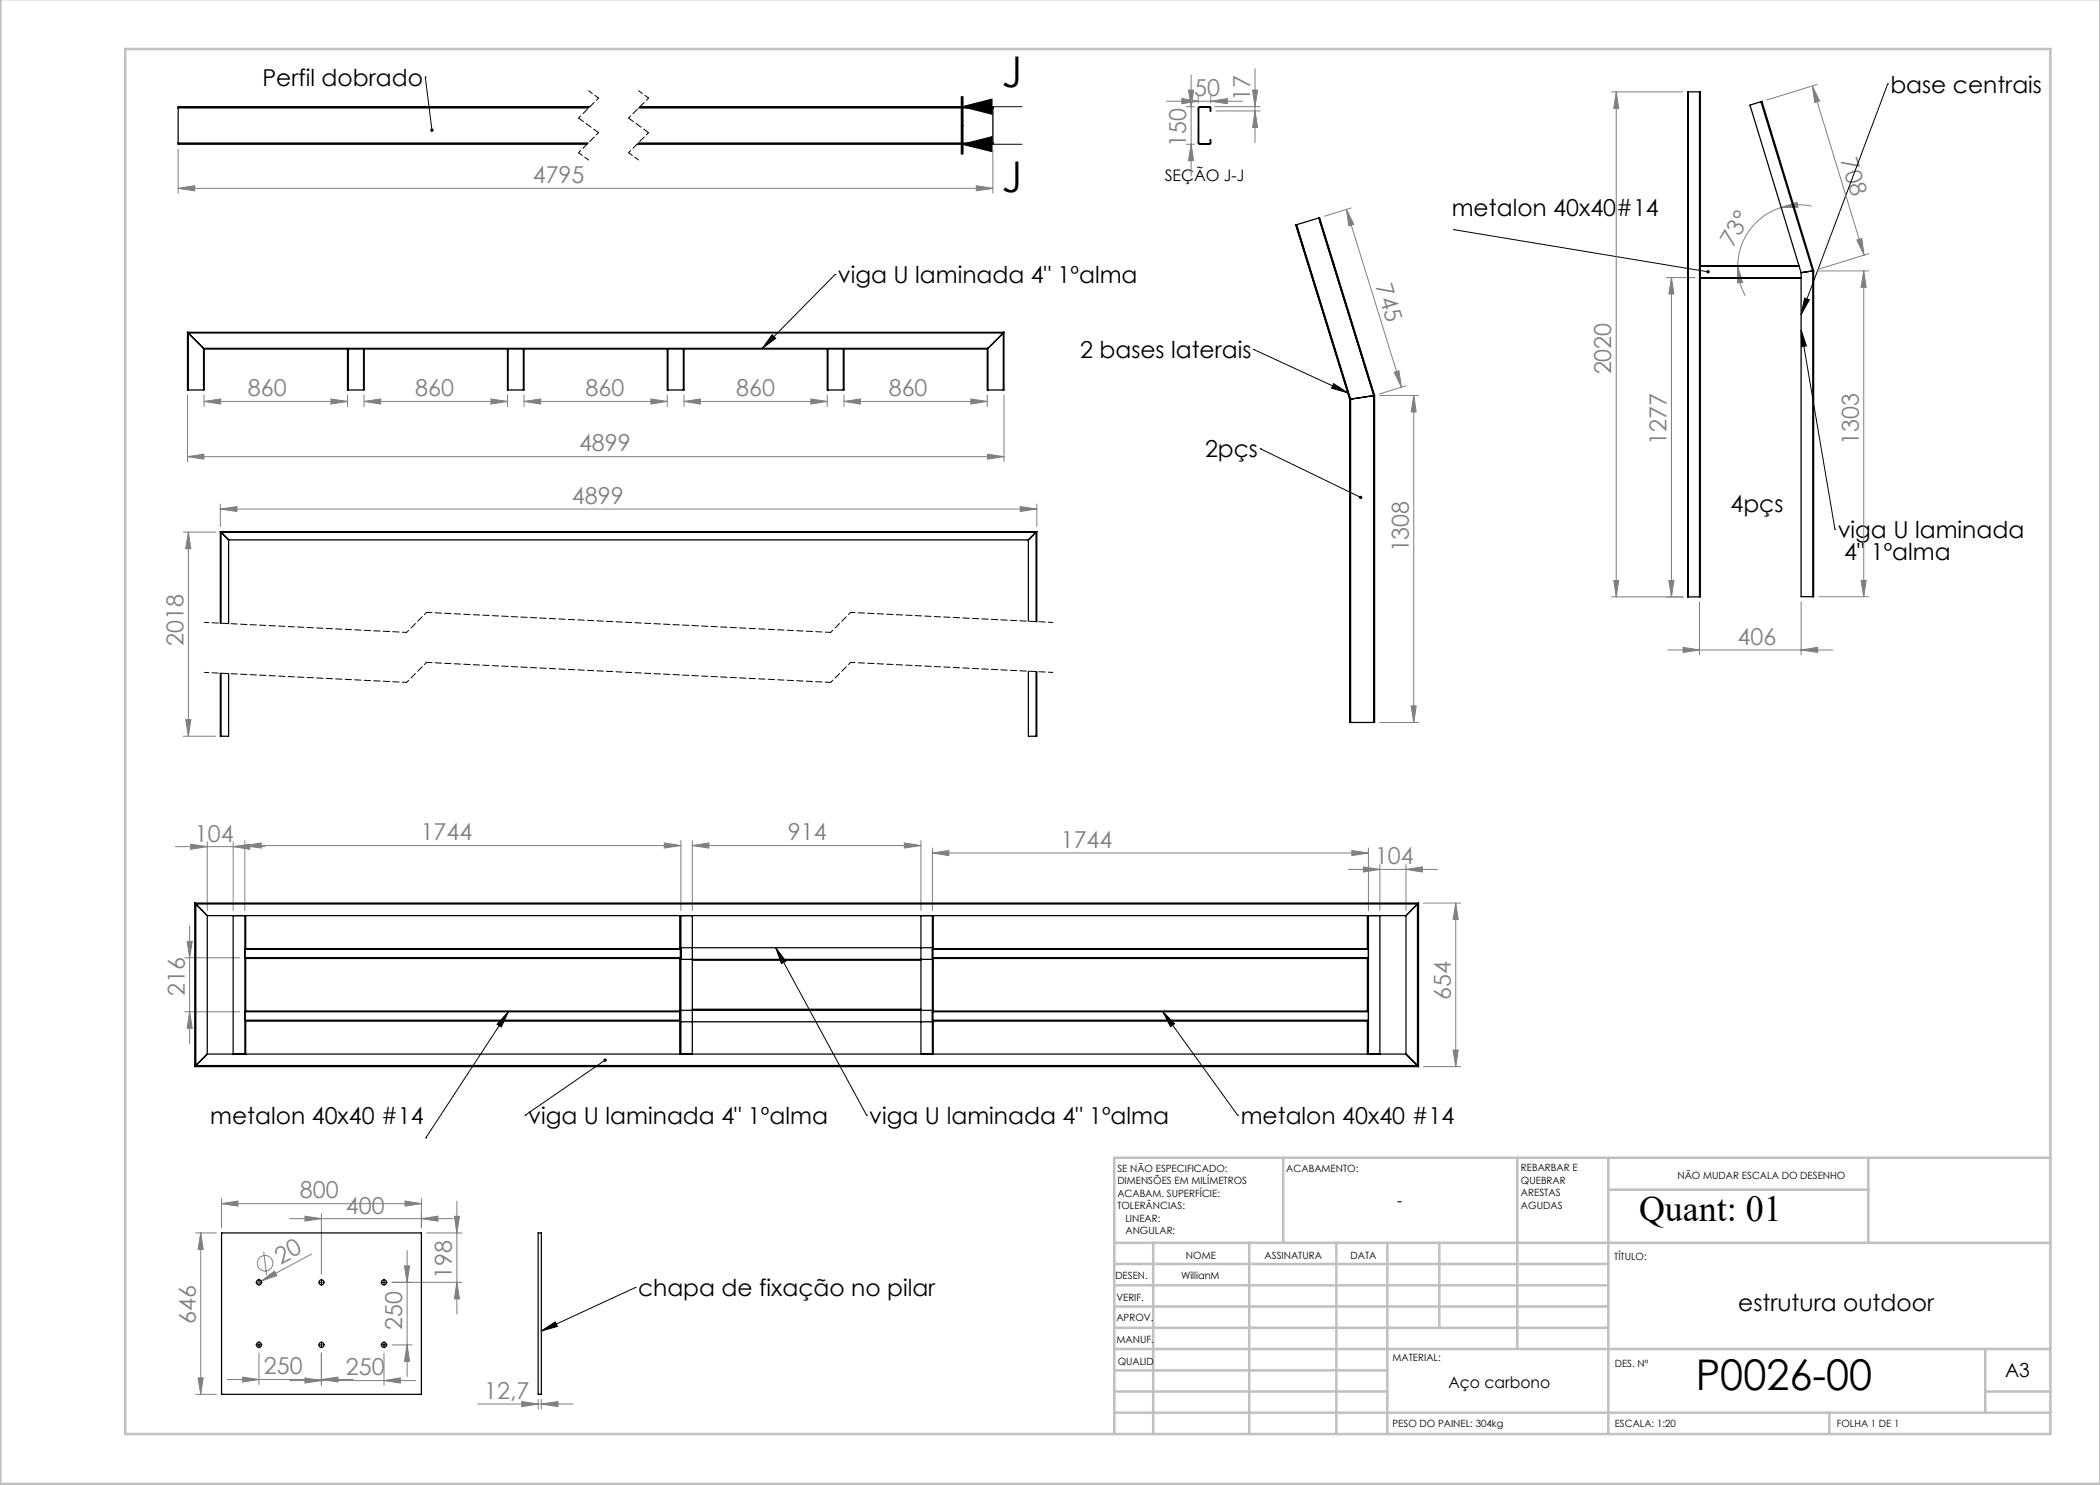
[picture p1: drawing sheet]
<svg xmlns="http://www.w3.org/2000/svg" width="420mm" height="297mm" viewBox="0 0 420 297" stroke-linecap="round" stroke-linejoin="round" font-family="sans-serif">
<g fill="none" stroke="#c0c0c0" stroke-width=".5">
<path d="M.1 -.1v296.9h419.9M25 9.8h385.1v277h-385.1zM256.6 231.6v17M303.5 231.6v38.2M321.7 231.6v55.2M321.7 237.9h52M373.7 231.6v17M410.1 231.6h-187.3v55.2M222.8 248.6h187.3M222.8 257.1h98.9M222.8 252.8h98.9M230.6 248.6v38.2"/>
<path d="M249.8 248.6v38.2M267.3 248.6v38.2M277.5 248.6v38.2M287.9 248.6v17M222.8 265.6h98.9M222.8 261.3h98.9M222.8 278.3h54.7M222.8 274.1h54.7M222.8 269.8h187.3M397.1 278.3h13M397.1 269.8v12.7M222.8 282.5h187.3"/>
<path d="M365.9 282.5v4.3"/>
</g>
<g fill="none" stroke="#808080" stroke-width=".2">
<path d="M236.4 19.7l3.2 .5-3.2 .5zM237.7 18h1l-.5 3.3zM238.2 15v20.2M239.6 19.2v1.4M242.1 19.2v1.4M250.5 18h1l-.5 3.3zM251 13.8v14.7M322.3 18.4h14.2M323.3 18.4l.4 3.3h-.9zM323.3 18.4v101M362.5 17.2l10.3 33.8M362.5 17.2l1.4 3-1 .3z"/>
<path d="M363.4 16.9l-10.1 3.1M35.6 37.7l3.3-.6v1.1zM35.6 29.8v8.9M35.6 37.7h163M195.3 37.1l3.3 .6-3.3 .5zM198.6 29.8v8.9M233.3 20.2h15.2M237.2 21.3h1.7M237.2 28.9h1.7M238.2 28.9l.5 3.2h-1zM242.1 20.2l3.4-.5v1zM242.9 21.3h9.1"/>
<path d="M243.2 22.2h8.8M251 22.2l.5 3.3h-1zM269.3 41.9l1.5 3-1 .3zM269.3 41.9l11 35.5M270.2 41.6l-5.3 1.6M333.3 55.5h5.7M334.3 55.5l.5 3.3h-1zM334.3 55.5v63.9M347.6 53.3l.9 3.2-1 .1zM347.6 53.3a12.3 12.3 0 0 0 1.5 5.9M356.2 41.5l3.2-1 .2 .9zM356.2 41.5a12.3 12.3 0 0 0-8.6 11.8"/>
<path d="M362.3 41.2a12.2 12.2 0 0 0-6.1 .3M363.5 54.2h10.2M371.4 48l1-.3 .4 3.3zM372.7 54.2l.5 3.3h-1zM372.7 54.2v65.1M373.8 50.7l-10.3 3.2M37.5 79v13.3M40.8 79v2.3M66.2 79.8l3.3 .5-3.3 .5zM69.5 79v2.3M72.8 79v2.3M98.2 79.8l3.3 .5-3.3 .5z"/>
<path d="M101.5 79v2.3M104.8 79v2.3M130.2 79.8l3.3 .5-3.3 .5zM133.5 79v2.3M136.8 79v2.3M162.2 79.8l3.3 .5-3.3 .5zM165.5 79v2.3M168.8 79v2.3M194.2 79.8l3.2 .5-3.2 .5zM197.4 79v2.3M200.8 79v13.3M275.9 79.1h7.8"/>
<path d="M278.8 74.4l1-.2 .5 3.2zM281.2 77.1l-5.3 1.7M282.8 79.1l.4 3.3h-1zM282.8 79.1v65.4M37.5 91.3l3.3-.5v1zM37.5 91.3h163.3M40.8 80.3l3.3-.5v1zM40.8 80.3h28.7M72.8 80.3l3.3-.5v1zM72.8 80.3h28.7M104.8 80.3l3.3-.5v1zM104.8 80.3h28.7"/>
<path d="M136.8 80.3l3.3-.5v1zM136.8 80.3h28.7M168.8 80.3l3.3-.5v1zM168.8 80.3h28.6M197.5 90.8l3.3 .5-3.3 .5zM36.7 106.4h6.5M37.7 106.4l.5 3.3h-1.1zM37.7 106.4v40.8M44.1 101.8l3.3-.5v1zM44.1 100.8v4.5M44.1 101.8h163.3M204 101.3l3.4 .5-3.4 .5z"/>
<path d="M207.4 100.8v4.5M322.3 119.4h14.4M322.8 116.1h.9l-.4 3.3zM333.8 116.1h1l-.5 3.3zM363.7 119.3h10M372.2 116.1h1l-.5 3.2zM333.6 130h33M336.6 129.5l3.3 .5-3.3 .5zM339.9 120.4v10.6M360.2 130l3.3-.5v1zM360.2 120.4v10.6M36.7 147.2h6.4"/>
<path d="M37.1 143.9h1.1l-.5 3.3zM275.9 144.5h7.8M282.2 141.2h1l-.4 3.3zM35.1 169.3h17.9M38.1 168.8l3.4 .5-3.4 .6zM41.5 168.3v13.8M46.6 169.3l3.4-.5v1.1zM46.6 168.3v13.8M49 169.1l3.2-.5v1zM49 168.1v14M49 169.1h87.2M132.9 168.6l3.3 .5-3.3 .5z"/>
<path d="M136.2 168.1v14M138.5 169.1l3.3-.5v1zM138.5 169.1h45.7M138.5 168.1v14M180.9 168.6l3.3 .5-3.3 .5zM184.2 168.1v14M186.5 170.6l3.3-.5v1zM186.5 169.6v12.5M186.5 170.6h87.2M269.6 173.9h17.9M270.4 170.1l3.3 .5-3.3 .5zM272.7 173.4l3.3 .5-3.3 .5z"/>
<path d="M273.7 169.6v12.5M276 172.9v9.2M281.2 173.9l3.3-.5v1zM281.2 172.9v9.2M36.9 191.6h11M37.4 188.3h1.1l-.6 3.3zM37.9 185.2v23.5M284.7 180.6h7.4M291.1 180.6l.5 3.3h-1zM291.1 180.6v32.7M36.9 202.3h11M37.9 202.3l.6 3.4h-1.1z"/>
<path d="M284.7 213.3h7.4M290.6 210h1l-.5 3.3zM44.3 239.7v5.9M84.3 239.7v5.9M39.1 246.6h4.2M40.1 246.6l.5 3.3h-1zM40.1 246.6v32.3M44.3 240.7l3.3-.5v1zM44.3 240.7h40M52.2 256.2l2.7-2 .5 .9zM52.2 256.2l-.8 .5M52.7 250.3l.6 4.7"/>
<path d="M57.9 243.7h32.7M61 243.2l3.3 .5-3.3 .5zM62.3 250.8l-10.1 5.4M64.3 242.7v12.1M78.4 256.5h14M80.9 253.2h1l-.5 3.3zM81 240.2l3.3 .5-3.3 .5zM81.4 250.1v25.2M84.3 243.7l3.3-.5v1zM85.3 246.6h7.1M90.9 243.3h1l-.5 3.3zM91.4 256.5l.5 3.3h-1z"/>
<path d="M91.4 240.2v22.6M39.1 278.9h4.2M39.6 275.6h1l-.5 3.3zM45.4 275.9h25.2M48.5 275.4l3.3 .5-3.3 .5zM51.8 270.6v6.3M57.9 276.1h25.2M61 275.6l3.3 .5-3.3 .5zM64.3 275.9l3.3-.5v1zM64.3 270.6v6.5M76.8 276.1l3.3-.5v1zM76.8 270.6v6.5"/>
<path d="M78.4 269h4M81.4 269l.5 3.3h-1zM107.6 279.9v1.9M108.3 279.9v1.9M95.5 280.8h19.1M104.4 280.3l3.2 .5-3.2 .5zM108.3 280.8l3.3-.5v1z"/>
<circle cx="53" cy="252.7" r="1.57"/>
</g>
<g fill="none" stroke="#000" stroke-width=".2">
<path d="M85.1 15.4h.1M85.1 15.4l1.3 10.6M192.2 19.3v11.5M192.4 19.3v11.5M192.6 19.3v5.8M377.5 16.8h.1M377.5 16.8l-17.3 46.1M192.4 21.3l6-1.5v3.1zM192.4 28.9l6-1.6v3zM192.4 21.3h12M192.4 28.9h12M192.6 25.1v5.7z"/>
<path d="M167 54.9h.1M167 54.9l-14.5 14.8M290.8 45.9h.1M290.8 45.9l50.8 8.5M360.9 59.6l1 .4-1.7 2.9zM154.4 67l.8 .7-2.7 2zM250.7 69.9h.1M250.7 69.9l18.8 8.7M266.7 76.7l2.8 1.9-3.2-1zM360.2 66l1.1 3.2-1 .1zM360.2 66l6.8 39.9M252.1 89.7h.1"/>
<path d="M252.1 89.7l20 9.8M367 105.9h.1M155.2 189.5l2 2.7-.9 .5zM155.2 189.5l18.1 33.6M101.7 202.3l-1.4 3.1-.9-.5zM101.7 202.3l-16.5 25.3M121 212l-16 11.1M232.6 202.3l2.3 2.4-.8 .6zM232.6 202.3l14.9 20.8M85.2 227.6h.1M105 223.1h.1M173.3 223.1h.1"/>
<path d="M247.5 223.1h.1M51.7 256.5h.2M51.8 256.4v.2M64.2 256.5h.2M64.3 256.4v.2M76.7 256.5h.2M76.8 256.4v.2M127 257.5h.1M127 257.5l-18.7 8.7M51.7 269h.2M51.8 268.8v.3M64.2 269h.2"/>
<path d="M64.3 268.8v.3M76.7 269h.2M76.8 268.8v.3M108.3 266.2l2.8-1.8 .4 .9z"/>
</g>
<g fill="none" stroke="#000" stroke-width=".2" stroke-dasharray="15.2 1.3 1.3 1.3">
<path d="M51.6 256.5h-.4M51.8 256.2v-.4M51.8 256.7v.4M52.1 256.5h.3M64.1 256.5h-.4M64.3 256.2v-.4M64.3 256.7v.4M64.6 256.5h.3M76.6 256.5h-.4M76.8 256.2v-.4M76.8 256.7v.4M77.1 256.5h.3"/>
<path d="M51.6 269h-.4M51.8 268.7v-.4M51.8 269.2v.4M52.1 269h.3M64.1 269h-.4M64.3 268.7v-.4M64.3 269.2v.4M64.6 269h.3M76.6 269h-.4M76.8 268.7v-.4M76.8 269.2v.4M77.1 269h.3"/>
</g>
<path d="M192.4 19.3v11.5" fill="none" stroke="#000" stroke-width=".2" stroke-dasharray="6.3 1.3 1.3 1.3" stroke-dashoffset="2.5"/>
<path d="M81.3 136.5l-40.4-2M81.3 126.5l-40.4-2M210.5 134.5l-40.4-2M210.5 124.5l-40.4-2" fill="none" stroke="#000" stroke-width=".2" stroke-dasharray="1.3 .6" stroke-dashoffset=".4"/>
<path d="M119.7 19.6l-4 4M129.7 19.6l-4 4M119.7 26.5l-4 4M129.7 26.5l-4 4M85.3 132.5l-4 4M85.3 122.5l-4 4M170.1 132.5l-4 4M170.1 122.5l-4 4" fill="none" stroke="#000" stroke-width=".2" stroke-dasharray="1.3 .6" stroke-dashoffset=".7"/>
<path d="M166.1 136.5l-80.8-4M166.1 126.5l-80.8-4" fill="none" stroke="#000" stroke-width=".2" stroke-dasharray="1.3 .6" stroke-dashoffset=".2"/>
<path d="M117.7 18.1l2 1.5M127.7 18.1l2 1.5M115.7 30.5l2 1.5M125.7 30.5l2 1.5" fill="none" stroke="#000" stroke-width=".2" stroke-dasharray="1.3 .6" stroke-dashoffset=".3"/>
<path d="M115.7 23.6l4 2.9M125.7 23.6l4 2.9" fill="none" stroke="#000" stroke-width=".2" stroke-dasharray="1.3 .6" stroke-dashoffset=".1"/>
<path d="M360.2 66l1.1 3.2-1 .1zM341.4 54.1a.34 .34 0 0 0 0 .6 .34 .34 0 0 0 .5-.3h-.3h.3a.33 .33 0 0 0-.1-.3 .33 .33 0 0 0-.4 0zM360.9 59.6l1 .4-1.7 2.9zM108.3 266.2l2.8-1.8 .4 .9zM266.7 76.7l2.8 1.9-3.2-1zM271.9 99.2v.1a.35 .35 0 0 0 .1 .5 .35 .35 0 0 0 .5-.1l-.4-.2 .4 .2a.36 .36 0 0 0-.2-.5 .36 .36 0 0 0-.4 0zM192.4 21.3l6-1.5v3.1zM192.4 28.9l6-1.6v3zM86.1 25.8a.35 .35 0 0 0 0 .4 .35 .35 0 0 0 .3 .2v-.4l.1 .3a.34 .34 0 0 0 .2-.5 .34 .34 0 0 0-.6 0zM154.4 67l.8 .7-2.7 2zM155.2 189.5l2 2.7-.9 .5zM101.7 202.3l-1.4 3.1-.9-.5zM232.6 202.3l2.3 2.4-.8 .6zM120.7 211.8a.34 .34 0 0 0 .3 .6 .34 .34 0 0 0 .3-.6l-.3 .2 .2-.2-.3-.1z" fill="#000"/>
<g fill="#808080">
<path d="M52.2 256.2l2.7-2 .5 .9z"/>
<path d="M371.4 48l1-.3 .4 3.3zM362.5 17.2l1.4 3-1 .3z"/>
<path d="M270.4 170.1l3.3 .5-3.3 .5zM186.5 170.6l3.3-.5v1z"/>
<path d="M46.6 169.3l3.4-.5v1.1zM38.1 168.8l3.4 .5-3.4 .6z"/>
<path d="M44.3 240.7l3.3-.5v1zM81 240.2l3.3 .5-3.3 .5zM48.5 275.4l3.3 .5-3.3 .5zM64.3 275.9l3.3-.5v1zM61 275.6l3.3 .5-3.3 .5zM76.8 276.1l3.3-.5v1zM61 243.2l3.3 .5-3.3 .5zM84.3 243.7l3.3-.5v1zM35.6 37.7l3.3-.6v1.1zM195.3 37.1l3.3 .6-3.3 .5zM40.8 80.3l3.3-.5v1zM66.2 79.8l3.3 .5-3.3 .5zM136.8 80.3l3.3-.5v1zM162.2 79.8l3.3 .5-3.3 .5zM272.7 173.4l3.3 .5-3.3 .5zM281.2 173.9l3.3-.5v1z"/>
<path d="M336.6 129.5l3.3 .5-3.3 .5zM360.2 130l3.3-.5v1z"/>
<path d="M44.1 101.8l3.3-.5v1zM204 101.3l3.4 .5-3.4 .5z"/>
<path d="M104.8 80.3l3.3-.5v1zM130.2 79.8l3.3 .5-3.3 .5z"/>
<path d="M72.8 80.3l3.3-.5v1zM98.2 79.8l3.3 .5-3.3 .5z"/>
<path d="M236.4 19.7l3.2 .5-3.2 .5zM242.1 20.2l3.4-.5v1z"/>
<path d="M132.9 168.6l3.3 .5-3.3 .5zM49 169.1l3.2-.5v1z"/>
<path d="M356.2 41.5l3.2-1 .2 .9zM347.6 53.3l.9 3.2-1 .1z"/>
<path d="M322.8 116.1h.9l-.4 3.3zM323.3 18.4l.4 3.3h-.9zM39.6 275.6h1l-.5 3.3zM40.1 246.6l.5 3.3h-1zM81.4 269l.5 3.3h-1zM80.9 253.2h1l-.5 3.3zM91.4 256.5l.5 3.3h-1zM90.9 243.3h1l-.5 3.3zM37.1 143.9h1.1l-.5 3.3zM37.7 106.4l.5 3.3h-1.1z"/>
<path d="M372.2 116.1h1l-.5 3.2zM372.7 54.2l.5 3.3h-1z"/>
<path d="M251 22.2l.5 3.3h-1zM250.5 18h1l-.5 3.3z"/>
<path d="M334.3 55.5l.5 3.3h-1zM333.8 116.1h1l-.5 3.3zM282.8 79.1l.4 3.3h-1zM282.2 141.2h1l-.4 3.3zM37.4 188.3h1.1l-.6 3.3zM37.9 202.3l.6 3.4h-1.1zM291.1 180.6l.5 3.3h-1zM290.6 210h1l-.5 3.3z"/>
<path d="M237.7 18h1l-.5 3.3zM238.2 28.9l.5 3.2h-1z"/>
<path d="M269.3 41.9l1.5 3-1 .3zM278.8 74.4l1-.2 .5 3.2z"/>
<path d="M104.4 280.3l3.2 .5-3.2 .5zM108.3 280.8l3.3-.5v1z"/>
<path d="M138.5 169.1l3.3-.5v1zM180.9 168.6l3.3 .5-3.3 .5z"/>
<path d="M168.8 80.3l3.3-.5v1zM194.2 79.8l3.2 .5-3.2 .5z"/>
<path d="M37.5 91.3l3.3-.5v1zM197.5 90.8l3.3 .5-3.3 .5z"/>
</g>
<g fill="none" stroke="#000" stroke-width=".25">
<path d="M337.6 18.4h-.1v101h.1M337.6 18.4v101M337.6 18.4h2.3M339.9 18.4h.1v34.7M339.9 18.4v101M35.6 28.6v.3h81.8M35.6 21.6h82.1M35.6 28.6h82.1M35.6 21.6v7M118 21.3h-82.4v.3M127.7 28.6h70.9M127.7 21.6h70.9"/>
<path d="M128 21.3h70.6v.3M198.6 28.6v.3h-71.2M198.6 21.6v7M239.7 21.5l.2-.2h2.1l.1 .2v.7h-.1v-.8h-2.1l-.2 .2v7l.2 .1h2l.1-.7h.1v.7l-.2 .2h-2l-.3-.3zM352.2 20.4l.2-.1 10.3 33.8M352.2 20.4l10.3 33.8M352.2 20.4l-2.2 .6 10.2 33.5M259.2 45l10.7 34.9M259.2 45l10.8 34.8M259.3 44.9l-.1 .1M259.3 44.9l10.8 34.9M263.7 43.6l11 35.5"/>
<path d="M263.7 43.6l-4.4 1.3M263.8 43.6h-.1M263.8 43.6l.1-.1 11 35.6M263.8 43.6l11 35.5M340 55.6v63.8h-.1M340 53.1v.2M340 55.5v.1M340 53.3v2.2M340 53.1h19.8M340 55.6h20.2M340 53.3h19.8M340 55.5h20.2"/>
<path d="M360.2 54.5v64.8h2.3M362.5 54.2v65.1M362.5 54.2l-2.3 .3M362.7 54.1v65.2h-.2M362.7 54.1l-.2 .1M37.5 66.5l.1 .1M37.5 66.5v11.5h.1M37.5 66.5h163.3M37.6 78h3.1M37.6 66.6h163.1M37.6 66.6l3.1 3.1M37.6 66.6v11.4"/>
<path d="M40.7 69.7l.1 .1M40.7 69.7h156.9M40.7 69.7v8.3M40.8 69.8v8.2h-.1M40.8 69.8h28.7M69.5 69.8v8.2h.1M69.5 69.8h.1M69.6 78h3.1M69.6 69.8v8.2M69.6 69.8h3.1M72.7 69.8h.1M72.7 69.8v8.2"/>
<path d="M72.8 69.8v8.2h-.1M72.8 69.8h28.7M101.5 69.8v8.2h.1M101.5 69.8h.1M101.6 78h3.1M101.6 69.8h3.1M101.6 69.8v8.2M104.7 69.8h.1M104.7 69.8v8.2M104.8 69.8v8.2h-.1M104.8 69.8h28.7M133.5 69.8v8.2h.1"/>
<path d="M133.5 69.8h.1M133.6 78h3.1M133.6 69.8h3.1M133.6 69.8v8.2M136.7 69.8h.1M136.7 69.8v8.2M136.8 69.8v8.2h-.1M136.8 69.8h28.7M165.5 69.8v8.2h.1M165.5 69.8h.1M165.6 78h3.1M165.6 69.8h3.1"/>
<path d="M165.6 69.8v8.2M168.7 69.8h.1M168.7 69.8v8.2M168.8 69.8v8.2h-.1M168.8 69.8h28.6M197.4 69.8v8.2h.2M197.6 69.7l-.2 .1M197.6 78h3.1M197.6 69.7v8.3M200.7 66.6v11.4M200.7 66.6l-3.1 3.1M200.8 66.5v11.5h-.1"/>
<path d="M200.8 66.5l-.1 .1M269.9 79.9l.1 64.6M270 79.8h.1M270 79.8l-.1 .1M270 79.8v64.7M270.1 79.8v64.7M274.7 79.1h.1M274.7 79.1l-4.6 .7M274.7 79.1v65.4M274.8 79.1v65.4M274.9 79.1h-.1M274.9 79.1v65.4h-.1"/>
<path d="M44.1 106.3l.1 .1M44.1 106.3v18.4M44.1 106.3h163.3M44.2 106.4v18.3M44.2 106.4l1.5 1.6M44.2 106.4h163M45.7 108v16.7M45.7 108h160M205.7 108v16.2M207.2 106.4l-1.5 1.6M207.2 106.4v18M207.4 106.3l-.2 .1"/>
<path d="M207.4 106.3v18.1M337.6 119.4h2.3M44.1 134.7v12.5h.1M44.2 134.7v12.5M45.7 134.7v12.5h-1.5M205.7 134.3v12.9h1.5M207.2 134.3v12.9M207.4 134.3v12.9h-.2M270 144.5h.1M270.1 144.5h4.6M274.7 144.5h.1M38.9 180.6l.3 .2"/>
<path d="M38.9 180.6v32.7M38.9 180.6h244.8M39.2 180.8v32.3M39.2 180.8l2.3 2.3M39.2 180.8h244.3M41.5 183.1h239.7M41.5 183.1v27.7M46.6 183.1v27.7M49 191.6h87.2M49 183.1v27.7M49 189.9h87.2M49.1 191.7h86.9v10.5h-86.9z"/>
<path d="M49.1 183.1v6.6h86.9v-6.6M136.1 191.9v.1M136.1 191.9h50.5M136.1 191.9v-2.4h50.5v2.4M136.2 183.1v27.7M138.5 192h45.7M138.5 183.1v27.7M184.2 183.1v27.7M186.5 191.6h87.2M186.5 189.9h87.2M186.5 183.1v27.7M186.6 191.9v.1"/>
<path d="M186.7 183.1v6.6h86.8M273.5 183.1v6.6M273.5 191.7v10.5M273.5 191.7h-86.8v10.5h86.8M273.7 183.1v27.7M276 183.1v27.7M281.2 183.1v27.7M283.5 180.8v32.3M283.5 180.8l-2.3 2.3M283.7 180.6l-.2 .2M283.7 180.6v32.7M38.9 213.3h244.8"/>
<path d="M39.2 213.1l-.3 .2M39.2 213.1h244.3M41.5 210.8h239.7M41.5 210.8l-2.3 2.3M49 204h87M49 202.3h87M136 204v.2M136 202.2v.1M136 204.2h-86.9v6.6M136 202.3v1.7M136 204.2v6.6M136.1 202v.1"/>
<path d="M136.1 202.1v2.3h50.5v-2.3M136.1 202.1h50.5M138.5 201.9h45.7M186.5 204h87.2M186.5 202.3h87.2M186.6 202v.1M273.5 204.2v6.6M273.5 204.2h-86.8v6.6M281.2 210.8l2.3 2.3M283.5 213.1l.2 .2M44.3 246.6h40v32.3h-40zM107.6 246.6h.7v32.3h-.7z"/>
<circle cx="51.8" cy="256.5" r=".49"/>
<circle cx="64.3" cy="256.5" r=".5"/>
<circle cx="76.8" cy="256.5" r=".49"/>
<circle cx="51.8" cy="269" r=".5"/>
<circle cx="64.3" cy="269" r=".51"/>
<circle cx="76.8" cy="269" r=".5"/>
</g>
<path d="M239.7 21.9l-.1 .1M239.7 26.4l-.1 .1M240.3 21.3l-.1 .1M241.9 28.7l-.1 .2M242.1 28.5l-.1 .1" fill="none" stroke="#000" stroke-width=".2"/>
<g font-size="8.5">
<text x="200.3" y="17.5">J</text>
<text x="200.3" y="38.4">J</text>
<text x="339.1" y="278">P0026-00</text>
</g>
<text font-size="7.3" x="327.8" y="244.2">Quant: 01</text>
<g font-size="4.7">
<text x="52.5" y="17.1">Perfil dobrado</text>
<text x="378.1" y="18.5">base centrais</text>
<text x="290.4" y="43.1">metalon 40x40#14</text>
<text x="167.5" y="56.6">viga U laminada 4&quot; 1ºalma</text>
<text x="216" y="71.5">2 bases laterais</text>
<text x="241" y="91.5">2pçs</text>
<text x="346.1" y="102.5">4pçs</text>
<text x="367.5" y="107.5">viga U laminada</text>
<text x="368.8" y="112">4&quot; 1ºalma</text>
<text x="42" y="224.7">metalon 40x40 #14</text>
<text x="105.6" y="224.7">viga U laminada 4&quot; 1ºalma</text>
<text x="173.9" y="224.7">viga U laminada 4&quot; 1ºalma</text>
<text x="248.2" y="224.7">metalon 40x40 #14</text>
<text x="127.6" y="259.3">chapa de fixação no pilar</text>
<text x="347.7" y="262.1">estrutura outdoor</text>
</g>
<g font-size="4.7" fill="#808080">
<text x="238.8" y="19.2">50</text>
<text x="250" y="20.2" transform="rotate(-90 250 20.2)">17</text>
<text x="237.2" y="29.4" transform="rotate(-90 237.2 29.4)">150</text>
<text x="368.1" y="32.1" transform="rotate(73 368.1 32.1)">708</text>
<text x="106.6" y="36.6">4795</text>
<text x="346.6" y="49.5" transform="rotate(-60 346.6 49.5)">73°</text>
<text x="275.1" y="57.3" transform="rotate(73 275.1 57.3)">745</text>
<text x="322.3" y="74.9" transform="rotate(-90 322.3 74.9)">2020</text>
<text x="49.6" y="79.3">860</text>
<text x="83" y="79.3">860</text>
<text x="117.1" y="79.3">860</text>
<text x="147.3" y="79.3">860</text>
<text x="177.8" y="79.3">860</text>
<text x="333.3" y="89" transform="rotate(-90 333.3 89)">1277</text>
<text x="371.7" y="89" transform="rotate(-90 371.7 89)">1303</text>
<text x="115.8" y="90.3">4899</text>
<text x="114.4" y="100.8">4899</text>
<text x="281.7" y="110.5" transform="rotate(-90 281.7 110.5)">1308</text>
<text x="36.7" y="129.2" transform="rotate(-90 36.7 129.2)">2018</text>
<text x="347.5" y="129">406</text>
<text x="39" y="168.3">104</text>
<text x="84.1" y="168.1">1744</text>
<text x="157.6" y="168.1">914</text>
<text x="212.2" y="169.6">1744</text>
<text x="275" y="172.9">104</text>
<text x="36.9" y="199.2" transform="rotate(-90 36.9 199.2)">216</text>
<text x="290.1" y="200" transform="rotate(-90 290.1 200)">654</text>
<text x="60" y="239.7">800</text>
<text x="69.2" y="242.7">400</text>
<text x="56.1" y="252.9" transform="rotate(-28 56.1 252.9)">20</text>
<text x="90.4" y="255.9" transform="rotate(-90 90.4 255.9)">198</text>
<text x="39.1" y="264.7" transform="rotate(-90 39.1 264.7)">646</text>
<text x="80.4" y="266" transform="rotate(-90 80.4 266)">250</text>
<text x="52.8" y="274.9">250</text>
<text x="69.2" y="275.1">250</text>
<text x="96.8" y="279.8">12,7</text>
</g>
<text font-size="3.9" x="401" y="275.4">A3</text>
<g font-size="3.2">
<text x="232.9" y="36.2">SEÇÃO J-J</text>
<text x="279.4" y="241.2">-</text>
<text x="289.7" y="277.7">Aço carbono</text>
</g>
<g font-size="2">
<text x="223.5" y="234.4">SE NÃO ESPECIFICADO:</text>
<text x="223.5" y="236.9">DIMENSÕES EM MILÍMETROS</text>
<text x="223.5" y="239.4">ACABAM. SUPERFÍCIE:</text>
<text x="257.2" y="234.4">ACABAMENTO:</text>
<text x="304.2" y="234.3">REBARBAR E</text>
<text x="304.2" y="236.8">QUEBRAR</text>
<text x="304.2" y="239.3">ARESTAS</text>
<text x="335.5" y="235.8">NÃO MUDAR ESCALA DO DESENHO</text>
<text x="223.5" y="241.9">TOLERÂNCIAS:</text>
<text x="225.1" y="244.4">LINEAR:</text>
<text x="304.2" y="241.8">AGUDAS</text>
<text x="225.1" y="246.9">ANGULAR:</text>
<text x="237.2" y="251.8">NOME</text>
<text x="252.9" y="251.7">ASSINATURA</text>
<text x="270.1" y="251.7">DATA</text>
<text x="223.1" y="255.9">DESEN.</text>
<text x="236.2" y="255.9">WillianM</text>
<text x="322.8" y="252">TÍTULO:</text>
<text x="223.3" y="260.1">VERIF.</text>
<text x="223.3" y="264.2">APROV.</text>
<text x="223.3" y="268.6">MANUF.</text>
<text x="223.5" y="272.9">QUALID</text>
<text x="278.5" y="272.3">MATERIAL:</text>
<text x="323" y="273.4">DES. Nº</text>
<text x="278.5" y="285.3">PESO DO PAINEL: 304kg</text>
<text x="323" y="285.4">ESCALA: 1:20</text>
<text x="367.4" y="285.4">FOLHA 1 DE 1</text>
</g>
</svg>
